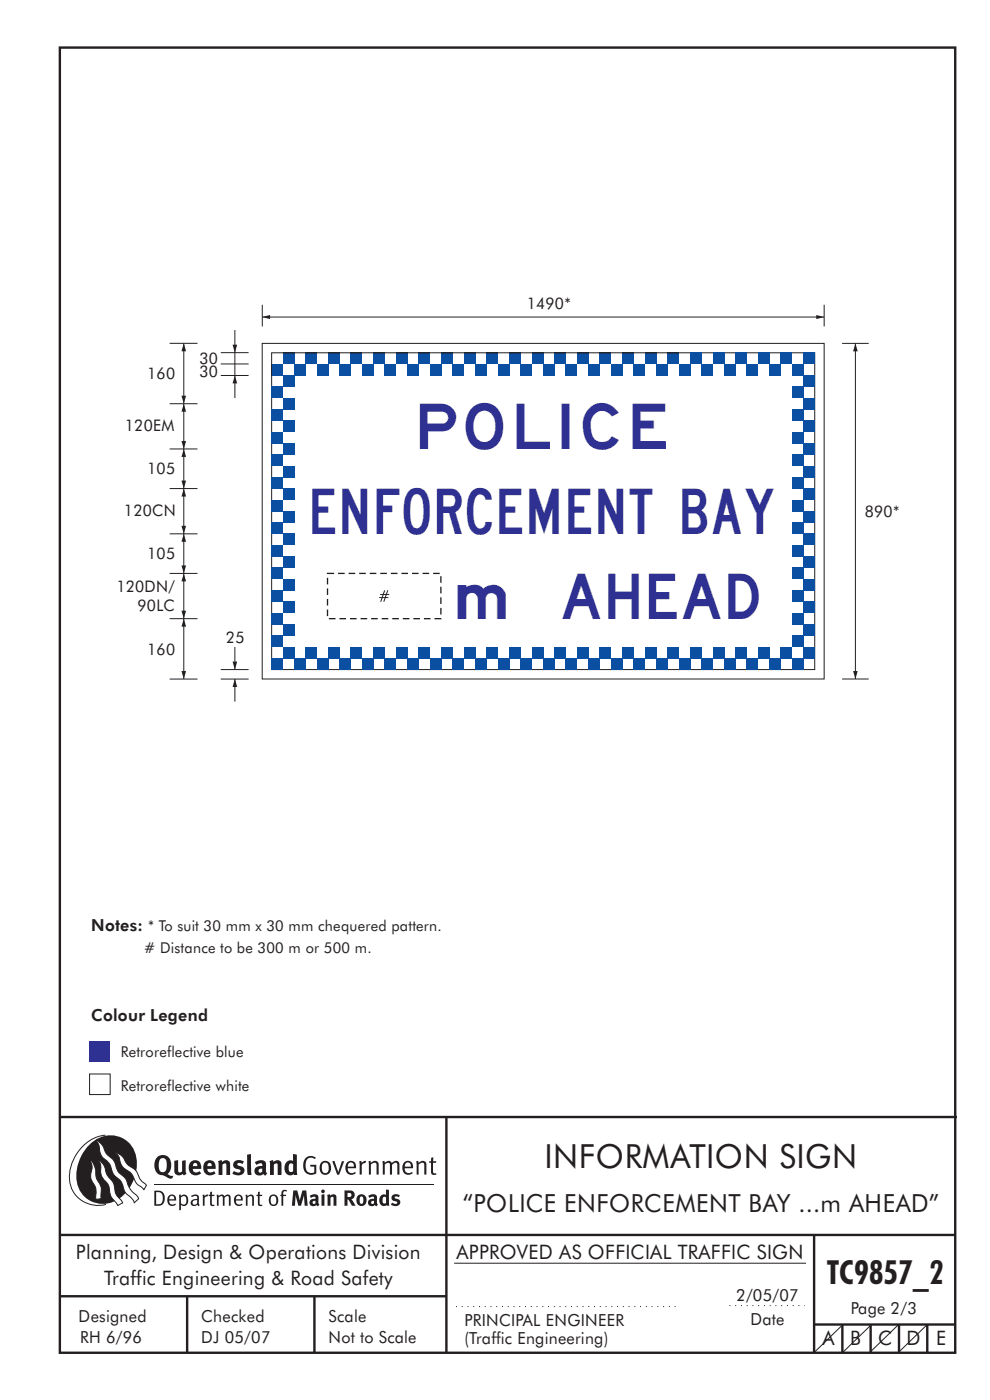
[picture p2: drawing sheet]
<svg xmlns="http://www.w3.org/2000/svg" width="210mm" height="297mm" viewBox="0 0 210 297" stroke-linecap="round" stroke-linejoin="round" font-family="sans-serif">
<g fill="none" stroke="#231f20" stroke-width=".51">
<path d="M12.7 10.1h189.9v276.9h-189.9zM12.7 237h190.3M94.7 236.9v50.1M12.7 262h190M12.7 275h82M39.7 275v12M66.7 275v12M172.7 262v25M172.7 281h30M178.7 281v6M184.7 281v6M190.7 281v6"/>
<path d="M196.7 281v6"/>
</g>
<path d="M96.3 268h74.7" fill="none" stroke="#231f20" stroke-width=".21"/>
<path d="M19 227.8h4.4v4.4h-4.4z" fill-rule="evenodd" fill="#fff" stroke="#231f20" stroke-width=".21"/>
<path d="M19 221h4.4v4.3h-4.4z" fill-rule="evenodd" fill="#2e3092"/>
<path d="M178.7 281.1l-6 5.8" fill="none" stroke="#231f20" stroke-width=".21"/>
<g fill="#231f20">
<path d="M64.9 245.6a1.61 1.61 0 0 1 2.1 0l-.2 .3a1.17 1.17 0 0 0-1.4-.2 1.17 1.17 0 0 0-.6 1.3 1.42 1.42 0 0 0 1.2 1.8l.7-.1v-1.2h-.8l-.1-.4h1.3v1.8a1.82 1.82 0 0 1-2.2 0 1.82 1.82 0 0 1-.6-2.1l.2-.7z" fill-rule="evenodd"/>
<path d="M68.2 246.5a1.77 1.77 0 0 0 .4 2.7 1.39 1.39 0 0 0 1.4-.5 1.39 1.39 0 0 0 .2-1.5 1.19 1.19 0 0 0-2-.7zM68.5 246.8a.83 .83 0 0 1 1 .1 .83 .83 0 0 1 .2 .9 .75 .75 0 0 1-.6 1.1 .75 .75 0 0 1-.8-.9v-.9z" fill-rule="evenodd"/>
<path d="M70.5 246.3h.4l.8 2.4 .8-2.4h.5l-1.1 2.9h-.4z" fill-rule="evenodd"/>
<path d="M73.6 246.7a1.74 1.74 0 0 0 .5 2.5l.9-.1 .5-.2-.2-.3a.89 .89 0 0 1-1.1 .2 .89 .89 0 0 1-.4-1h1.7a1.15 1.15 0 0 0-.4-1.4 1.15 1.15 0 0 0-1.5 .3zM74 246.8a.67 .67 0 0 1 .8-.1 .67 .67 0 0 1 .3 .8h-1.3z" fill-rule="evenodd"/>
<path d="M76.2 246.4l.4-.1 .1 .4 .5-.4h.5l-.2 .5a.61 .61 0 0 0-.8 .6v1.8h-.4z" fill-rule="evenodd"/>
<path d="M78.1 246.4l.5-.1 .1 .4a.89 .89 0 0 1 .9-.4 .89 .89 0 0 1 .7 .7v2.2h-.4v-2.2l-.1-.2-.3-.1-.8 .3v2.2h-.4z" fill-rule="evenodd"/>
<path d="M81.1 246.4l.4-.1 .1 .4a.83 .83 0 0 1 .8-.4 .83 .83 0 0 1 .7 .4 .86 .86 0 0 1 .9-.4 .86 .86 0 0 1 .7 .7v2.2h-.4l-.1-2.4a.5 .5 0 0 0-.8 .1l-.2 .2v2.1h-.5v-2.3l-.4-.2-.7 .3v2.2h-.4z" fill-rule="evenodd"/>
<path d="M85.7 246.7a1.74 1.74 0 0 0 .5 2.5l.9-.1 .5-.2-.2-.3a.89 .89 0 0 1-1.1 .2 .89 .89 0 0 1-.4-1h1.7a1.15 1.15 0 0 0-.5-1.4 1.15 1.15 0 0 0-1.4 .3zM86 246.8a.67 .67 0 0 1 .9-.1 .67 .67 0 0 1 .3 .8h-1.3z" fill-rule="evenodd"/>
<path d="M88.3 246.4l.4-.1 .1 .4a.89 .89 0 0 1 .9-.4 .89 .89 0 0 1 .7 .7v2.2h-.4v-2.2l-.1-.2-.3-.1-.8 .3v2.2h-.4z" fill-rule="evenodd"/>
<path d="M91.5 245.6l.4-.1v.8h.7l-.2 .4h-.5v2.1l.1 .1h.5l.1 .3a.71 .71 0 0 1-1.2-.6v-1.9h-.3v-.4h.3z" fill-rule="evenodd"/>
<path d="M37 246.3l.8-.2v2a.46 .46 0 0 0 .2 .6 .46 .46 0 0 0 .6-.2v-2.2l.8-.2v2.4l.2 .5-.6 .3-.2-.3a1.03 1.03 0 0 1-1.2 .3 1.03 1.03 0 0 1-.6-1.1z" fill-rule="evenodd"/>
<path d="M40.4 246.5a1.64 1.64 0 0 0 0 2.3 1.64 1.64 0 0 0 2.3 .1l-.4-.4a.78 .78 0 0 1-.9 .2 .78 .78 0 0 1-.5-.7h1.8a1.37 1.37 0 0 0-.6-1.7 1.37 1.37 0 0 0-1.7 .2zM41 246.9a.48 .48 0 0 1 .7-.1 .48 .48 0 0 1 .2 .6h-1z" fill-rule="evenodd"/>
<path d="M43.5 246.5a1.65 1.65 0 0 0-.2 2 1.65 1.65 0 0 0 1.9 .7l.5-.3-.3-.4a.78 .78 0 0 1-.9 .3 .78 .78 0 0 1-.5-.8h1.8a1.37 1.37 0 0 0-.6-1.7 1.37 1.37 0 0 0-1.7 .2zM44.1 246.9a.48 .48 0 0 1 .6-.1 .48 .48 0 0 1 .2 .6h-.9z" fill-rule="evenodd"/>
<path d="M46.3 246.3l.7-.2 .1 .4a.95 .95 0 0 1 1-.3 .95 .95 0 0 1 .7 .8v2.3h-.8v-2.3l-.3-.2-.5 .3v2.2h-.8z" fill-rule="evenodd"/>
<path d="M49.7 246.5a1.73 1.73 0 0 1 2-.1l-.2 .5-.6-.2a.42 .42 0 0 0-.6 .3l.2 .2a1.23 1.23 0 0 1 1.4 1.1 1.47 1.47 0 0 1-2.3 .9l-.3-.2 .3-.6 .7 .3a.47 .47 0 0 0 .7-.3 .87 .87 0 0 0-1-.5l-.4-.2-.1-.4z" fill-rule="evenodd"/>
<path d="M54.1 246.5l.3 .6 .3-.2a.62 .62 0 0 1 .9 .1v.4a1.21 1.21 0 0 0-1.3 .3 1.21 1.21 0 0 0-.2 1.3 1.19 1.19 0 0 0 1.7 0l.5 .4 .4-.5-.3-.3v-1.4a.96 .96 0 0 0-1.3-1.1zM55 248l.6-.1v.7a.43 .43 0 0 1-.6 .1 .43 .43 0 0 1 0-.7z" fill-rule="evenodd"/>
<path d="M57.2 246.3l.7-.2 .1 .4a.95 .95 0 0 1 1-.3 .95 .95 0 0 1 .7 .8v2.3h-.8v-2.3l-.3-.2-.5 .3v2.2h-.8z" fill-rule="evenodd"/>
<path d="M62.2 244.8v1.5a1.29 1.29 0 0 0-1.4 .2 1.29 1.29 0 0 0-.5 1.3 1.24 1.24 0 0 0 .5 1.3 1.24 1.24 0 0 0 1.5 0l.1 .2h.7l-.1-4.4zM61.5 246.9l.4-.1 .3 .2v1.5l-.3 .1a.48 .48 0 0 1-.6-.4 1.52 1.52 0 0 1 .2-1.3z" fill-rule="evenodd"/>
<path d="M52.4 245l.8-.2 .2 4.5h-.8l-.1-.2z" fill-rule="evenodd"/>
</g>
<path d="M22.4 240.8a9 9 0 0 0-7.4 10.9 6.2 6.2 0 0 0 7.5 3.8M32.7 251.4h59.4" fill="none" stroke="#231f20" stroke-width=".21"/>
<path d="M19.1 242.7a5.7 5.7 0 0 1 6.5-1.4 5.7 5.7 0 0 1 3.4 5.7 8.6 8.6 0 0 1-6.2 8.3 5.7 5.7 0 0 1-6.5-7 9.9 9.9 0 0 1 2.8-5.6z" fill-rule="evenodd" fill="#231f20"/>
<path d="M24.4 244.5a3.1 3.1 0 0 1 2.3 2.2l.8 .7a3.2 3.2 0 0 1 2 2.4l.4 .6 1.2 1.1-.6 .9-.2-.3a3.5 3.5 0 0 1-1.9-2.1 3.8 3.8 0 0 0-2.1-2.2 3.5 3.5 0 0 1-1-2.2zM20.4 241.9a3.4 3.4 0 0 1 1.9 2.4l.7 .9a3.3 3.3 0 0 1 1.7 2.6 4.4 4.4 0 0 0 1.7 2l.3 .3a6.1 6.1 0 0 0 2.5 3.7l.2 .5-.9 .9a6.1 6.1 0 0 0-1.9-2.3l-.4-.7a3.6 3.6 0 0 0-1.9-2.8l-.6-1a3.6 3.6 0 0 0-1.9-2.8 3.7 3.7 0 0 1-.8-2.4zM21 246.1a3.4 3.4 0 0 1 1.5 2.7l.6 1a3.8 3.8 0 0 1 1.4 3.1l.3 .7 1.2 1.6-1 .5-.5-.7a3.2 3.2 0 0 1-1.3-2.8 4.3 4.3 0 0 0-1.4-2.2 4.7 4.7 0 0 1-.5-3zM19.2 246.1a5.1 5.1 0 0 1 1.2 3.7l.3 .7a3.1 3.1 0 0 1 .7 2.9l.1 .9-1.1 .2-.1-.8a3.5 3.5 0 0 0-.9-3.3 3.6 3.6 0 0 1 .1-2.5z" fill-rule="evenodd" fill="#fff" stroke="#231f20" stroke-width=".21"/>
<g fill="#231f20">
<path d="M33.4 245.5a2.51 2.51 0 0 0 .4 3.7l.8 .1a2.78 2.78 0 0 0 2 .7l.2-.6h-.6l-.7-.3a2.56 2.56 0 0 0 0-3.8 1.83 1.83 0 0 0-2.1 .2zM34 245.8a.87 .87 0 0 1 1 .1 .87 .87 0 0 1 .4 .9v.4a1.17 1.17 0 0 1-.9 1.5l-.3-.1a2.38 2.38 0 0 1-.2-2.8z" fill-rule="evenodd"/>
<path d="M33.1 252.9v2.6a1.12 1.12 0 0 0 1.2-.3 1.12 1.12 0 0 0 .2-1.2l-.1-.5-.3-.5zM32.7 252.6h1.1a1.67 1.67 0 0 1 1.2 1.6 1.67 1.67 0 0 1-1.3 1.6h-1zM36.1 253.9l-.2 .5h1.1a.55 .55 0 0 0-.3-.6 .55 .55 0 0 0-.6 .1zM35.8 253.7a.95 .95 0 0 1 1.2-.1 .95 .95 0 0 1 .4 1.1h-1.5a.72 .72 0 0 0 .4 .8 .72 .72 0 0 0 .9-.2l.1 .3a1.15 1.15 0 0 1-1.5 0 1.15 1.15 0 0 1-.2-1.5zM38.4 254.1v1.1a.7 .7 0 0 0 .9 .2 .7 .7 0 0 0 .2-.9 .61 .61 0 0 0-.4-.7 .61 .61 0 0 0-.7 .3zM38 253.5l.3-.1 .1 .4a.95 .95 0 0 1 1.2-.2 .95 .95 0 0 1 .3 1.2 .92 .92 0 0 1-.5 .9 .92 .92 0 0 1-1-.1v1.1l-.4 .1zM40.9 254.8a.5 .5 0 0 0 .2 .8 .5 .5 0 0 0 .7-.4v-.6zM40.5 253.7a1 1 0 0 1 1.7 .3v1.4l.2 .2-.2 .3-.3-.4a.78 .78 0 0 1-1.4 0 .78 .78 0 0 1 .8-1.1h.5a.58 .58 0 0 0-.3-.7 .58 .58 0 0 0-.7 .2zM43 253.5l.3-.1 .1 .4 .3-.3 .5-.1-.2 .4a.52 .52 0 0 0-.6 .5v1.5h-.4zM44.6 252.9l.4-.1-.1 .7h.6l-.1 .2h-.5v1.5a.35 .35 0 0 0 .6 .3v.3a.57 .57 0 0 1-.6 .1 .57 .57 0 0 1-.3-.6v-1.6h-.3v-.2h.3zM45.9 253.5l.4-.1 .1 .4 .2-.2a.64 .64 0 0 1 1 .2 .7 .7 0 0 1 .8-.4 .7 .7 0 0 1 .5 .6v1.8h-.4v-1.7l-.2-.4-.7 .4v1.7h-.3v-1.7a.38 .38 0 0 0-.3-.4 .38 .38 0 0 0-.5 .2l-.1 .2v1.7h-.4zM50.2 253.9l-.2 .5h1.1a.55 .55 0 0 0-.2-.6 .55 .55 0 0 0-.7 .1zM49.9 253.7a.95 .95 0 0 1 1.2-.1 .95 .95 0 0 1 .4 1.1h-1.5a.72 .72 0 0 0 .4 .8 .72 .72 0 0 0 .9-.2l.1 .3a1.15 1.15 0 0 1-1.5 0 1.15 1.15 0 0 1-.2-1.5zM52.1 253.5l.3-.1 .1 .4a.72 .72 0 0 1 .8-.4 .72 .72 0 0 1 .6 .6v1.8h-.4v-1.6a.45 .45 0 0 0-.3-.5 .45 .45 0 0 0-.5 .2l-.2 .2v1.7h-.3zM54.7 252.9l.4-.1v.7h.6l-.1 .2h-.5v1.5a.35 .35 0 0 0 .5 .3v.3a.57 .57 0 0 1-.6 .1 .57 .57 0 0 1-.3-.6v-1.6h-.3v-.2h.3zM57.6 253.8l-.2 .8a.65 .65 0 0 0 .3 .8 .65 .65 0 0 0 .8-.2l.1-.1a.93 .93 0 0 0-.7-1.4zM57.3 253.7a1.12 1.12 0 0 1 1.4 0 1.12 1.12 0 0 1 .2 1.5 1.01 1.01 0 0 1-1.2 .6 1.01 1.01 0 0 1-.7-1.2zM59.9 252.6l.5-.2 .5 .1-.2 .3-.3-.1-.3 .2v.6h.6l-.1 .2h-.5v2.1h-.4v-2.1h-.2v-.2h.2zM62.2 252.5l-.3 3.3h.7l.1-2.3 .6 2.3h.5l.7-2.3 .1 2.3h.7l-.3-3.3h-.9l-.5 2.2-.5-2.2zM65.7 253.7l.3 .4a.51 .51 0 0 1 .5-.3 .51 .51 0 0 1 .4 .4v.1a.88 .88 0 0 0-1.1 .3 .88 .88 0 0 0 .2 1.2 .9 .9 0 0 0 1.1-.2l.3 .3 .4-.4-.3-.3v-1a.87 .87 0 0 0-.4-.9 .87 .87 0 0 0-1 .2zM66.4 254.8l.5-.1v.6l-.1 .1h-.3l-.2-.2zM68.2 253.4v2.4h.6v-2.5zM68.1 252.7a.4 .4 0 0 0 .8 0 .4 .4 0 0 0-.8 0zM69.4 253.5l.1 2.3h.6v-1.7a.33 .33 0 0 1 .4-.2 .33 .33 0 0 1 .2 .3v1.6h.7v-1.8a.75 .75 0 0 0-.6-.6 .75 .75 0 0 0-.8 .2v-.3zM73.1 252.5v3.3h.6v-1.4l.3 .3 .7 1.1h.7l-.9-1.4a.94 .94 0 0 0 .7-1 .94 .94 0 0 0-.9-.9zM73.7 253.1a.51 .51 0 0 1 .7 .1 .51 .51 0 0 1-.1 .7h-.6zM75.9 253.7a1.19 1.19 0 0 0-.1 1.7 1.19 1.19 0 0 0 1.7 0 1.19 1.19 0 0 0 0-1.6 1.19 1.19 0 0 0-1.6-.1zM76.5 253.9l.2-.1a.99 .99 0 0 1 0 1.6 1.06 1.06 0 0 1-.2-1.5zM78.1 253.7l.3 .4a.51 .51 0 0 1 .5-.3 .51 .51 0 0 1 .4 .4v.1a.88 .88 0 0 0-1.1 .3 .88 .88 0 0 0 .2 1.2 .9 .9 0 0 0 1.1-.2l.3 .3 .4-.4-.2-.3v-1a.87 .87 0 0 0-.5-.9 .87 .87 0 0 0-1 .2zM78.9 254.8l.4-.1v.6l-.1 .1h-.3l-.2-.2zM81.9 252.3v1.2a1.2 1.2 0 0 0-1.4 .6 1.2 1.2 0 0 0 .2 1.4l.5 .3 .8-.1v.1h.6l-.1-3.4zM81.4 253.9l.5 .1-.1 1.2a.46 .46 0 0 1-.5 0 .46 .46 0 0 1-.2-.6zM83.3 253.5a.79 .79 0 0 0-.2 1 .79 .79 0 0 0 1 .4 .33 .33 0 0 1 0 .5 .33 .33 0 0 1-.5-.1l-.5-.2-.2 .5a1.15 1.15 0 0 0 1.2 .3 1.15 1.15 0 0 0 .8-1 1.49 1.49 0 0 0-1.2-.8 .4 .4 0 0 1 .3-.3 .4 .4 0 0 1 .4 .1l.2 .1 .2-.4a1.47 1.47 0 0 0-1.5-.1z" fill-rule="evenodd"/>
</g>
<path d="M96.7 277.2h47.3" fill="none" stroke="#231f20" stroke-width=".21" stroke-dasharray=".2 1" stroke-linecap="butt"/>
<path d="M184.7 281.1l-5.9 5.8M190.5 281.1l-6 5.8" fill="none" stroke="#231f20" stroke-width=".21"/>
<g fill="#0a4fa2">
<path d="M57.6 77.2h2.4v2.4h-2.4z" fill-rule="evenodd"/>
<path d="M62.4 77.2h2.4v2.4h-2.4z" fill-rule="evenodd"/>
<path d="M67.2 77.2h2.4v2.4h-2.4z" fill-rule="evenodd"/>
<path d="M60 74.8h2.4v2.4h-2.4z" fill-rule="evenodd"/>
<path d="M64.8 74.8h2.4v2.4h-2.4z" fill-rule="evenodd"/>
<path d="M69.6 74.8h2.4v2.4h-2.4z" fill-rule="evenodd"/>
<path d="M72 77.2h2.4v2.4h-2.4z" fill-rule="evenodd"/>
<path d="M76.8 77.2h2.4v2.4h-2.4z" fill-rule="evenodd"/>
<path d="M81.6 77.2h2.4v2.4h-2.4z" fill-rule="evenodd"/>
<path d="M74.4 74.8h2.4v2.4h-2.4z" fill-rule="evenodd"/>
<path d="M79.2 74.8h2.4v2.4h-2.4z" fill-rule="evenodd"/>
<path d="M84 74.8h2.4v2.4h-2.4z" fill-rule="evenodd"/>
<path d="M112.8 74.8h2.4v2.4h-2.4z" fill-rule="evenodd"/>
<path d="M108 74.8h2.4v2.4h-2.4z" fill-rule="evenodd"/>
<path d="M103.2 74.8h2.4v2.4h-2.4z" fill-rule="evenodd"/>
<path d="M110.4 77.2h2.4v2.4h-2.4z" fill-rule="evenodd"/>
<path d="M105.6 77.2h2.4v2.4h-2.4z" fill-rule="evenodd"/>
<path d="M100.8 77.2h2.4v2.4h-2.4z" fill-rule="evenodd"/>
<path d="M98.4 74.8h2.4v2.4h-2.4z" fill-rule="evenodd"/>
<path d="M93.6 74.8h2.4v2.4h-2.4z" fill-rule="evenodd"/>
<path d="M88.8 74.8h2.4v2.4h-2.4z" fill-rule="evenodd"/>
<path d="M96 77.2h2.4v2.4h-2.4z" fill-rule="evenodd"/>
<path d="M91.2 77.2h2.4v2.4h-2.4z" fill-rule="evenodd"/>
<path d="M86.4 77.2h2.4v2.4h-2.4z" fill-rule="evenodd"/>
<path d="M115.2 77.2h2.4v2.4h-2.4z" fill-rule="evenodd"/>
<path d="M120 77.2h2.4v2.4h-2.4z" fill-rule="evenodd"/>
<path d="M124.8 77.2h2.4v2.4h-2.4z" fill-rule="evenodd"/>
<path d="M117.6 74.8h2.4v2.4h-2.4z" fill-rule="evenodd"/>
<path d="M122.4 74.8h2.4v2.4h-2.4z" fill-rule="evenodd"/>
<path d="M127.2 74.8h2.4v2.4h-2.4z" fill-rule="evenodd"/>
<path d="M129.6 77.2h2.4v2.4h-2.4z" fill-rule="evenodd"/>
<path d="M134.4 77.2h2.4v2.4h-2.4z" fill-rule="evenodd"/>
<path d="M139.2 77.2h2.4v2.4h-2.4z" fill-rule="evenodd"/>
<path d="M132 74.8h2.4v2.4h-2.4z" fill-rule="evenodd"/>
<path d="M136.8 74.8h2.4v2.4h-2.4z" fill-rule="evenodd"/>
<path d="M141.6 74.8h2.4v2.4h-2.4z" fill-rule="evenodd"/>
</g>
<path d="M55.6 72.8h119.2v71.2h-119.2zM57.6 74.8h115.2v67.2h-115.2z" fill="none" stroke="#231f20" stroke-width=".21"/>
<g fill="#0a4fa2">
<path d="M170.4 74.8h2.4v2.4h-2.4z" fill-rule="evenodd"/>
<path d="M165.6 74.8h2.4v2.4h-2.4z" fill-rule="evenodd"/>
<path d="M160.8 74.8h2.4v2.4h-2.4z" fill-rule="evenodd"/>
<path d="M168 77.2h2.4v2.4h-2.4z" fill-rule="evenodd"/>
<path d="M163.2 77.2h2.4v2.4h-2.4z" fill-rule="evenodd"/>
<path d="M158.4 77.2h2.4v2.4h-2.4z" fill-rule="evenodd"/>
<path d="M156 74.8h2.4v2.4h-2.4z" fill-rule="evenodd"/>
<path d="M151.2 74.8h2.4v2.4h-2.4z" fill-rule="evenodd"/>
<path d="M146.4 74.8h2.4v2.4h-2.4z" fill-rule="evenodd"/>
<path d="M153.6 77.2h2.4v2.4h-2.4z" fill-rule="evenodd"/>
<path d="M148.8 77.2h2.4v2.4h-2.4z" fill-rule="evenodd"/>
<path d="M144 77.2h2.4v2.4h-2.4z" fill-rule="evenodd"/>
<path d="M168 82h2.4v2.4h-2.4z" fill-rule="evenodd"/>
<path d="M170.4 79.6h2.4v2.4h-2.4z" fill-rule="evenodd"/>
<path d="M168 91.6h2.4v2.4h-2.4z" fill-rule="evenodd"/>
<path d="M170.4 89.2h2.4v2.4h-2.4z" fill-rule="evenodd"/>
<path d="M170.4 84.4h2.4v2.4h-2.4z" fill-rule="evenodd"/>
<path d="M168 86.8h2.4v2.4h-2.4z" fill-rule="evenodd"/>
<path d="M168 110.8h2.4v2.4h-2.4z" fill-rule="evenodd"/>
<path d="M170.4 108.4h2.4v2.4h-2.4z" fill-rule="evenodd"/>
<path d="M170.4 103.6h2.4v2.4h-2.4z" fill-rule="evenodd"/>
<path d="M168 106h2.4v2.4h-2.4z" fill-rule="evenodd"/>
<path d="M170.4 94h2.4v2.4h-2.4z" fill-rule="evenodd"/>
<path d="M168 96.4h2.4v2.4h-2.4z" fill-rule="evenodd"/>
<path d="M168 101.2h2.4v2.4h-2.4z" fill-rule="evenodd"/>
<path d="M170.4 98.8h2.4v2.4h-2.4z" fill-rule="evenodd"/>
<path d="M170.4 132.4h2.4v2.4h-2.4z" fill-rule="evenodd"/>
<path d="M168 134.8h2.4v2.4h-2.4z" fill-rule="evenodd"/>
<path d="M168 139.6h2.4v2.4h-2.4z" fill-rule="evenodd"/>
<path d="M170.4 137.2h2.4v2.4h-2.4z" fill-rule="evenodd"/>
<path d="M170.4 113.2h2.4v2.4h-2.4z" fill-rule="evenodd"/>
<path d="M168 115.6h2.4v2.4h-2.4z" fill-rule="evenodd"/>
<path d="M168 120.4h2.4v2.4h-2.4z" fill-rule="evenodd"/>
<path d="M170.4 118h2.4v2.4h-2.4z" fill-rule="evenodd"/>
<path d="M168 130h2.4v2.4h-2.4z" fill-rule="evenodd"/>
<path d="M170.4 127.6h2.4v2.4h-2.4z" fill-rule="evenodd"/>
<path d="M170.4 122.8h2.4v2.4h-2.4z" fill-rule="evenodd"/>
<path d="M168 125.2h2.4v2.4h-2.4z" fill-rule="evenodd"/>
<path d="M57.6 82h2.4v2.4h-2.4z" fill-rule="evenodd"/>
<path d="M60 79.6h2.4v2.4h-2.4z" fill-rule="evenodd"/>
<path d="M57.6 91.6h2.4v2.4h-2.4z" fill-rule="evenodd"/>
<path d="M60 89.2h2.4v2.4h-2.4z" fill-rule="evenodd"/>
<path d="M60 84.4h2.4v2.4h-2.4z" fill-rule="evenodd"/>
<path d="M57.6 86.8h2.4v2.4h-2.4z" fill-rule="evenodd"/>
<path d="M57.6 110.8h2.4v2.4h-2.4z" fill-rule="evenodd"/>
<path d="M60 108.4h2.4v2.4h-2.4z" fill-rule="evenodd"/>
<path d="M60 103.6h2.4v2.4h-2.4z" fill-rule="evenodd"/>
<path d="M57.6 106h2.4v2.4h-2.4z" fill-rule="evenodd"/>
<path d="M60 94h2.4v2.4h-2.4z" fill-rule="evenodd"/>
<path d="M57.6 96.4h2.4v2.4h-2.4z" fill-rule="evenodd"/>
<path d="M57.6 101.2h2.4v2.4h-2.4z" fill-rule="evenodd"/>
<path d="M60 98.8h2.4v2.4h-2.4z" fill-rule="evenodd"/>
<path d="M60 132.4h2.4v2.4h-2.4z" fill-rule="evenodd"/>
<path d="M57.6 134.8h2.4v2.4h-2.4z" fill-rule="evenodd"/>
<path d="M57.6 139.6h2.4v2.4h-2.4z" fill-rule="evenodd"/>
<path d="M60 137.2h2.4v2.4h-2.4z" fill-rule="evenodd"/>
<path d="M60 113.2h2.4v2.4h-2.4z" fill-rule="evenodd"/>
<path d="M57.6 115.6h2.4v2.4h-2.4z" fill-rule="evenodd"/>
<path d="M57.6 120.4h2.4v2.4h-2.4z" fill-rule="evenodd"/>
<path d="M60 118h2.4v2.4h-2.4z" fill-rule="evenodd"/>
<path d="M57.6 130h2.4v2.4h-2.4z" fill-rule="evenodd"/>
<path d="M60 127.6h2.4v2.4h-2.4z" fill-rule="evenodd"/>
<path d="M60 122.8h2.4v2.4h-2.4z" fill-rule="evenodd"/>
<path d="M57.6 125.2h2.4v2.4h-2.4z" fill-rule="evenodd"/>
<path d="M67.2 139.6h2.4v2.4h-2.4z" fill-rule="evenodd"/>
<path d="M64.8 137.2h2.4v2.4h-2.4z" fill-rule="evenodd"/>
<path d="M69.6 137.2h2.4v2.4h-2.4z" fill-rule="evenodd"/>
<path d="M72 139.6h2.4v2.4h-2.4z" fill-rule="evenodd"/>
<path d="M76.8 139.6h2.4v2.4h-2.4z" fill-rule="evenodd"/>
<path d="M81.6 139.6h2.4v2.4h-2.4z" fill-rule="evenodd"/>
<path d="M74.4 137.2h2.4v2.4h-2.4z" fill-rule="evenodd"/>
<path d="M79.2 137.2h2.4v2.4h-2.4z" fill-rule="evenodd"/>
<path d="M84 137.2h2.4v2.4h-2.4z" fill-rule="evenodd"/>
<path d="M112.8 137.2h2.4v2.4h-2.4z" fill-rule="evenodd"/>
<path d="M108 137.2h2.4v2.4h-2.4z" fill-rule="evenodd"/>
<path d="M103.2 137.2h2.4v2.4h-2.4z" fill-rule="evenodd"/>
<path d="M110.4 139.6h2.4v2.4h-2.4z" fill-rule="evenodd"/>
<path d="M105.6 139.6h2.4v2.4h-2.4z" fill-rule="evenodd"/>
<path d="M100.8 139.6h2.4v2.4h-2.4z" fill-rule="evenodd"/>
<path d="M98.4 137.2h2.4v2.4h-2.4z" fill-rule="evenodd"/>
<path d="M93.6 137.2h2.4v2.4h-2.4z" fill-rule="evenodd"/>
<path d="M88.8 137.2h2.4v2.4h-2.4z" fill-rule="evenodd"/>
<path d="M96 139.6h2.4v2.4h-2.4z" fill-rule="evenodd"/>
<path d="M91.2 139.6h2.4v2.4h-2.4z" fill-rule="evenodd"/>
<path d="M86.4 139.6h2.4v2.4h-2.4z" fill-rule="evenodd"/>
<path d="M115.2 139.6h2.4v2.4h-2.4z" fill-rule="evenodd"/>
<path d="M120 139.6h2.4v2.4h-2.4z" fill-rule="evenodd"/>
<path d="M124.8 139.6h2.4v2.4h-2.4z" fill-rule="evenodd"/>
<path d="M117.6 137.2h2.4v2.4h-2.4z" fill-rule="evenodd"/>
<path d="M122.4 137.2h2.4v2.4h-2.4z" fill-rule="evenodd"/>
<path d="M127.2 137.2h2.4v2.4h-2.4z" fill-rule="evenodd"/>
<path d="M129.6 139.6h2.4v2.4h-2.4z" fill-rule="evenodd"/>
<path d="M134.4 139.6h2.4v2.4h-2.4z" fill-rule="evenodd"/>
<path d="M139.2 139.6h2.4v2.4h-2.4z" fill-rule="evenodd"/>
<path d="M132 137.2h2.4v2.4h-2.4z" fill-rule="evenodd"/>
<path d="M136.8 137.2h2.4v2.4h-2.4z" fill-rule="evenodd"/>
<path d="M141.6 137.2h2.4v2.4h-2.4z" fill-rule="evenodd"/>
<path d="M165.6 137.2h2.4v2.4h-2.4z" fill-rule="evenodd"/>
<path d="M160.8 137.2h2.4v2.4h-2.4z" fill-rule="evenodd"/>
<path d="M163.2 139.6h2.4v2.4h-2.4z" fill-rule="evenodd"/>
<path d="M158.4 139.6h2.4v2.4h-2.4z" fill-rule="evenodd"/>
<path d="M156 137.2h2.4v2.4h-2.4z" fill-rule="evenodd"/>
<path d="M151.2 137.2h2.4v2.4h-2.4z" fill-rule="evenodd"/>
<path d="M146.4 137.2h2.4v2.4h-2.4z" fill-rule="evenodd"/>
<path d="M153.6 139.6h2.4v2.4h-2.4z" fill-rule="evenodd"/>
<path d="M148.8 139.6h2.4v2.4h-2.4z" fill-rule="evenodd"/>
<path d="M144 139.6h2.4v2.4h-2.4z" fill-rule="evenodd"/>
<path d="M62.4 139.6h2.4v2.4h-2.4z" fill-rule="evenodd"/>
</g>
<path d="M55.6 67.3h119.2M174.8 64.7v4.6" fill="none" stroke="#231f20" stroke-width=".21"/>
<g fill="#231f20">
<path d="M55.6 67.3l1.7-.5v.9z"/>
<path d="M173.2 66.8l1.6 .5-1.6 .4z"/>
</g>
<path d="M55.6 64.7v4.6M181.5 72.8v71.2" fill="none" stroke="#231f20" stroke-width=".21"/>
<g fill="#231f20">
<path d="M181.5 72.8l.4 1.7h-.9z"/>
<path d="M181 142.4h.9l-.4 1.6z"/>
</g>
<path d="M178.6 72.8h5.7M36 95.2h5.9M36 113.2h5.9M36 103.6h5.9M36 131.2h5.9M36 121.6h5.9M39 131.2v12.8M36 144.1h5.9M178.6 144h5.7" fill="none" stroke="#231f20" stroke-width=".21"/>
<g fill="#231f20">
<path d="M39 131.2l.5 1.7h-1z"/>
<path d="M38.5 142.4h1l-.5 1.6z"/>
</g>
<path d="M39 121.6v9.6" fill="none" stroke="#231f20" stroke-width=".21"/>
<g fill="#231f20">
<path d="M39 121.6l.5 1.7h-1z"/>
<path d="M38.5 129.6h1l-.5 1.6z"/>
</g>
<path d="M39 103.6v9.6" fill="none" stroke="#231f20" stroke-width=".21"/>
<g fill="#231f20">
<path d="M39 103.6l.5 1.7h-1z"/>
<path d="M38.5 111.6h1l-.5 1.6z"/>
</g>
<path d="M39 85.6v9.6" fill="none" stroke="#231f20" stroke-width=".21"/>
<g fill="#231f20">
<path d="M39 85.6l.5 1.7h-1z"/>
<path d="M38.5 93.6h1l-.5 1.6z"/>
</g>
<path d="M49.8 137.2v4.8M46.8 144.1h5.9M46.8 142h5.9" fill="none" stroke="#231f20" stroke-width=".21"/>
<path d="M49.3 140.4h1l-.5 1.6z" fill="#231f20"/>
<path d="M49.8 144v4.8" fill="none" stroke="#231f20" stroke-width=".21"/>
<path d="M49.8 144l.5 1.7h-1z" fill="#231f20"/>
<path d="M46.8 79.7h5.9M46.8 74.8h5.9M49.8 70v4.8" fill="none" stroke="#231f20" stroke-width=".21"/>
<path d="M49.3 73.1h1l-.5 1.7z" fill="#231f20"/>
<path d="M49.8 79.6v4.8" fill="none" stroke="#231f20" stroke-width=".21"/>
<path d="M49.8 79.6l.5 1.7h-1z" fill="#231f20"/>
<path d="M46.8 77.2h5.9M49.8 74.8v4.8M39 113.2v8.4" fill="none" stroke="#231f20" stroke-width=".21"/>
<g fill="#231f20">
<path d="M39 113.2l.5 1.7h-1z"/>
<path d="M38.5 120h1l-.5 1.6z"/>
</g>
<path d="M36 72.8h5.9M39 72.8v12.8M36 85.6h5.9" fill="none" stroke="#231f20" stroke-width=".21"/>
<g fill="#231f20">
<path d="M39 72.8l.5 1.7h-1z"/>
<path d="M38.5 83.9h1l-.5 1.7z"/>
</g>
<path d="M39 95.2v8.4" fill="none" stroke="#231f20" stroke-width=".21"/>
<g fill="#231f20">
<path d="M39 95.2l.5 1.7h-1z"/>
<path d="M38.5 102h1l-.5 1.6z"/>
</g>
<g fill="#231f20">
<path d="M69.5 121.5h1.4v.3h-1.4zM71.7 121.5h1.4v.3h-1.4zM74 121.5h1.4v.3h-1.4zM76.2 121.5h1.4v.3h-1.4zM78.4 121.5h1.4v.3h-1.4zM80.7 121.5h1.4v.3h-1.4zM82.9 121.5h1.4v.3h-1.4zM85.2 121.5h1.4v.3h-1.4zM87.4 121.5h1.4v.3h-1.4zM89.6 121.5h1.4v.3h-1.4zM91.9 121.5h1.4v.3h-1.4zM93.4 122.2h.3v1.4h-.3zM93.4 124.5h.3v1.4h-.3zM93.4 126.7h.3v1.4h-.3zM93.4 129h.3v1.4h-.3zM93.4 131.2h.3l-.2 .2zM93.5 131.4l.2-.2zM92.2 131.1h1.3v.3h-1.3zM89.9 131.1h1.4v.3h-1.4zM87.7 131.1h1.4v.3h-1.4zM85.4 131.1h1.4v.3h-1.4zM83.2 131.1h1.4v.3h-1.4zM81 131.1h1.4v.3h-1.4zM78.7 131.1h1.4v.3h-1.4zM76.5 131.1h1.4v.3h-1.4zM74.2 131.1h1.4v.3h-1.4zM72 131.1h1.4v.3h-1.4zM69.8 131.1h1.4v.3h-1.4zM69.3 129.3h.3v1.4h-.3zM69.3 127.1h.3v1.4h-.3zM69.3 124.8h.3v1.4h-.3zM69.3 122.6h.3v1.4h-.3zM69.5 121.5l.1 .2h-.3zM69.3 121.5h.2l-.2 .1z"/>
<path d="M80.7 126l-.1 .2h.5l-.1 .5h-.5l-.1 .2h.5l-.3 .8h.3l.2-.8h.5l-.3 .8h.2l.3-.8h.5l.1-.2h-.5l.1-.5h.5l.1-.2h-.5l.3-.8h-.3l-.2 .8h-.5l.3-.8h-.2l-.3 .8zM81.4 126.2h.4l-.2 .5h-.4z"/>
</g>
<path d="M196.7 281l-5.9 5.7" fill="none" stroke="#231f20" stroke-width=".21"/>
<path d="M154.7 277h16" fill="none" stroke="#231f20" stroke-width=".21" stroke-dasharray=".2 1" stroke-linecap="butt"/>
<g font-size="9.6" fill="#2e3092">
<text x="89.2" y="95.2">POLICE</text>
<text x="66.3" y="113.2">ENFORCEMENT BAY</text>
<text x="119.4" y="131.2">AHEAD</text>
</g>
<text font-size="7.2" fill="#2e3092" x="97.1" y="131.2">m</text>
<g font-size="7.1" fill="#231f20">
<text x="115.5" y="247.7">INFORMATION SIGN</text>
<text x="175.4" y="272.3">TC9857_2</text>
</g>
<text font-size="5.3" fill="#231f20" x="98.2" y="257.1">“POLICE ENFORCEMENT BAY ...m AHEAD”</text>
<g font-size="4.2" fill="#231f20">
<text x="16.1" y="267">Planning, Design &amp; Operations Division</text>
<text x="96.8" y="267">APPROVED AS OFFICIAL TRAFFIC SIGN</text>
<text x="22.1" y="272.6">Traffic Engineering &amp; Road Safety</text>
<text x="174.4" y="285.3">A</text>
<text x="180.4" y="285.3">B</text>
<text x="186.3" y="285.3">C</text>
<text x="192.3" y="285.3">D</text>
<text x="198.6" y="285.4">E</text>
</g>
<g font-size="3.5" fill="#231f20">
<text x="19.3" y="197.5">Notes: * To suit 30 mm x 30 mm chequered pattern.</text>
<text x="19.3" y="216.7">Colour Legend</text>
<text x="16.7" y="280.4">Designed</text>
<text x="42.7" y="280.4">Checked</text>
<text x="69.7" y="280.4">Scale</text>
<text x="98.5" y="281.3">PRINCIPAL ENGINEER</text>
<text x="156.2" y="276">2/05/07</text>
<text x="159.2" y="281">Date</text>
<text x="180.5" y="278.8">Page 2/3</text>
<text x="17" y="284.8">RH 6/96</text>
<text x="42.7" y="284.8">DJ 05/07</text>
<text x="69.7" y="285">Not to Scale</text>
<text x="98.5" y="285.1">(Traffic Engineering)</text>
</g>
<g font-size="3.4" fill="#231f20">
<text x="111.7" y="65.5">1490*</text>
<text x="42.3" y="77.2">30</text>
<text x="31.2" y="80.5">160</text>
<text x="42.3" y="79.9">30</text>
<text x="26.5" y="91.5">120EM</text>
<text x="31.2" y="100.6">105</text>
<text x="26.3" y="109.5">120CN</text>
<text x="183.4" y="109.6">890*</text>
<text x="31.2" y="118.6">105</text>
<text x="24.7" y="125.6">120DN/</text>
<text x="29.2" y="129.7">90LC</text>
<text x="47.9" y="136.4">25</text>
<text x="31.2" y="138.9">160</text>
</g>
<g font-size="3.2" fill="#231f20">
<text x="30.6" y="202.2"># Distance to be 300 m or 500 m.</text>
<text x="25.6" y="224.3">Retroreflective blue</text>
<text x="25.6" y="231.4">Retroreflective white</text>
</g>
</svg>
